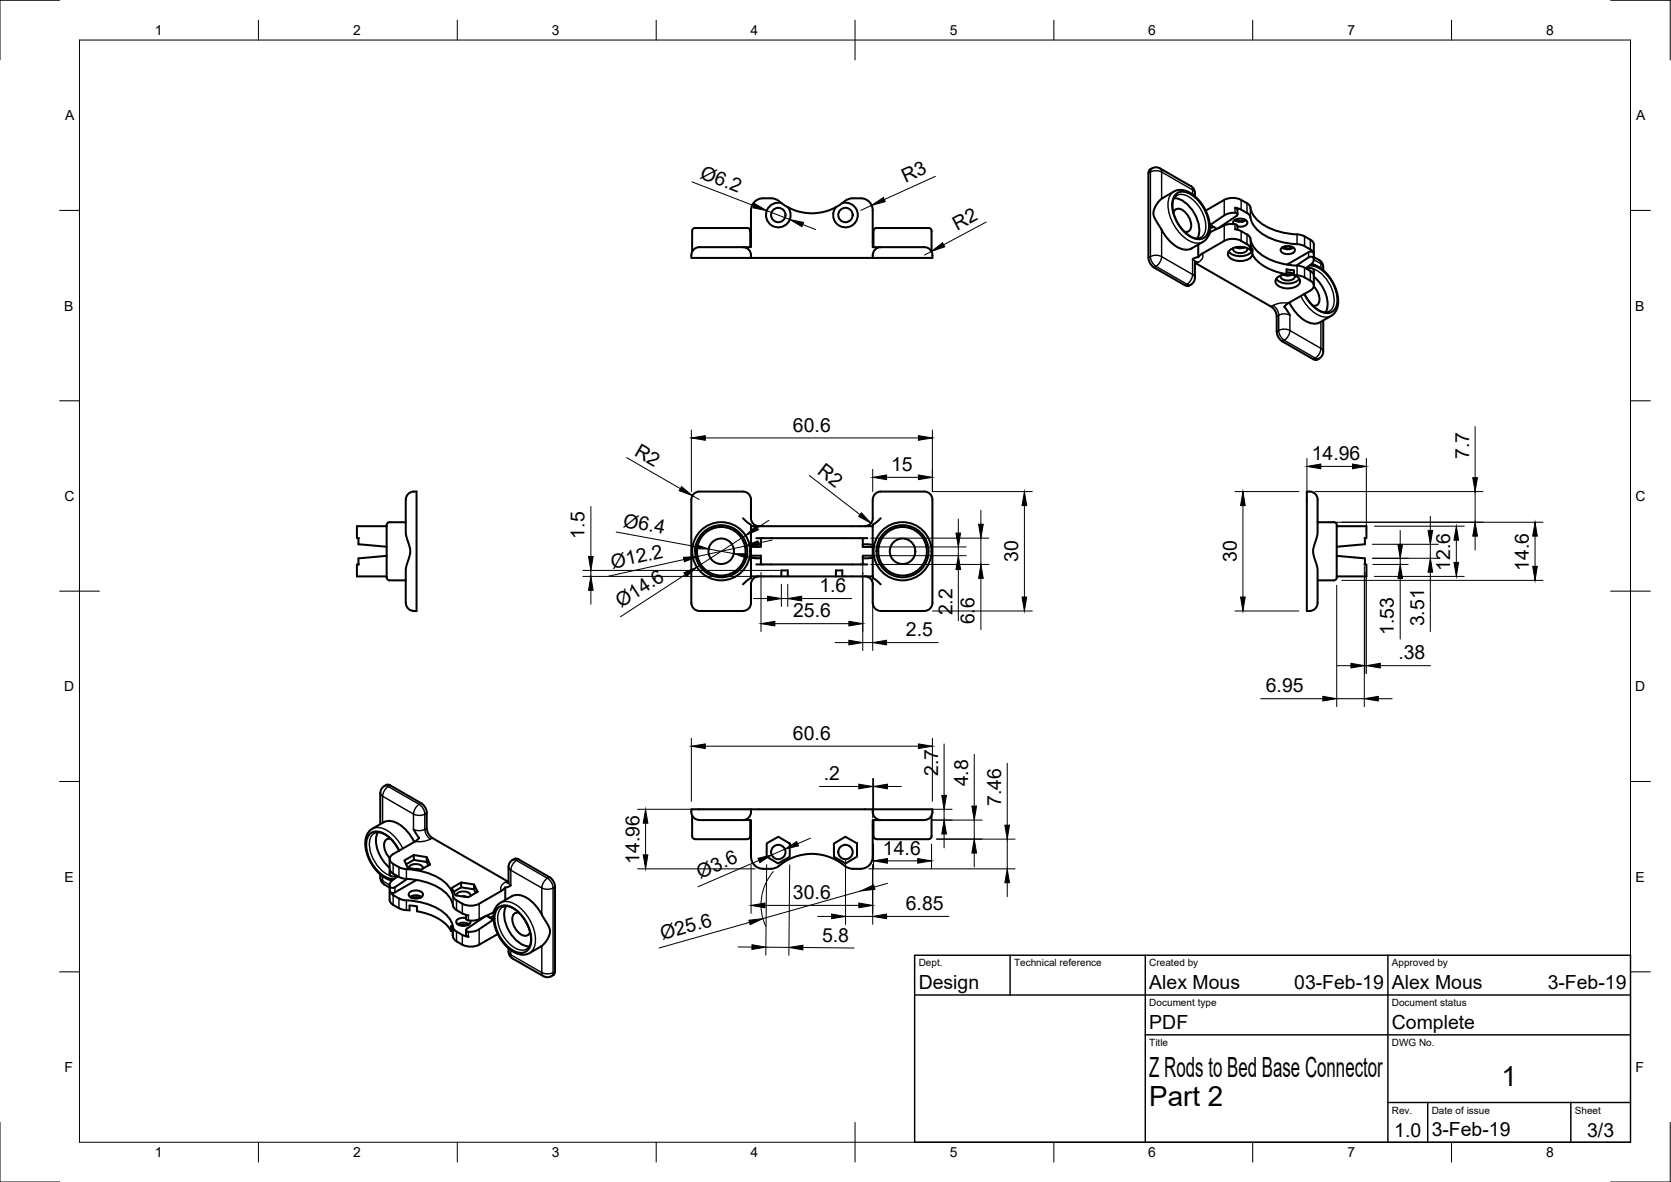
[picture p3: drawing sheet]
<svg xmlns="http://www.w3.org/2000/svg" width="420mm" height="297mm" viewBox="0 0 420 297" stroke-linecap="round" stroke-linejoin="round" font-family="sans-serif">
<!-- layer: Visible -->
<g fill="none" stroke="#000" stroke-width=".51">
<path d="M174.8 57.3h13.1M174.8 57.3a.75 .75 0 0 0-.8 .7v5.2M187.9 57.3a.75 .75 0 0 1 .7 .7v4.1M188.8 52.8v8.6a.47 .47 0 0 1 0 .5 .47 .47 0 0 1-.5 .2h-1.5M195.8 50.6l2.3 1.5M195.9 50.5l-1.6-.6a4.8 4.8 0 0 0-4.8 1.1l-.6 1.1-.1 .7M196.5 51a3.1 3.1 0 0 0-3.9 3.2 3.1 3.1 0 0 0 4.2 2.7 3.1 3.1 0 0 0 1.3-4.8M198.1 52.1a12.7 12.7 0 0 0 12.1 0M211.8 51l1-.7 1.1-.4a4.8 4.8 0 0 1 4.9 1.1l.6 1.1v.7M211.8 51l-1.6 1.1M211.8 51a3.1 3.1 0 0 1 3.9 3.2 3.1 3.1 0 0 1-4.2 2.7 3.1 3.1 0 0 1-1.3-4.8M219.4 52.8v8.6a.47 .47 0 0 0 0 .5 .47 .47 0 0 0 .6 .2h1.4"/>
<path d="M220.4 57.3h13.1M220.4 57.3a.75 .75 0 0 0-.8 .7v4.1M233.5 57.3a.75 .75 0 0 1 .8 .7M234.2 58v5.2M289.2 42.6l.9-.5h1.2l8.2 4.7 .6 .5a2.71 2.71 0 0 1 .4 2M289.2 42.6l-.3 .3-.1 .6v21.3l.4 1.4 1 1M292.1 49.9l-.8 .8-.7 1.1a3.5 3.5 0 0 0 .5 4.3l1 1.7M292.1 57.8a8.6 8.6 0 0 0 6.1 5l1.4-.4M292.3 49.8l3.2-1.9 1.1-.2 1.1 .1 1.4 .6 1.1 .7 1.1 1 1.2 1.6 .8 1.4 .7 2.2 .2 1.5-.1 1.6-.3 .9-.7 1-3.5 2.1M292.3 49.8l-.2 .1M295 53.5a1.38 1.38 0 0 1 1-1.1 1.38 1.38 0 0 1 1.4 .5 4.6 4.6 0 0 1 1.9 4.7 1.2 1.2 0 0 1-1.5 .6M295.2 49.8a7 7 0 0 1 5.6 4.7 6.3 6.3 0 0 1 .2 5.4"/>
<path d="M295.8 48.6a3.5 3.5 0 0 1 4.3 .7 10 10 0 0 1 3.8 8.4 2.72 2.72 0 0 1-1.7 2.3 2.72 2.72 0 0 1-2.8-.5 10 10 0 0 1-4.6-8.9l.2-.8zM295.8 49.1l-.7 .9-.3 1.9 .5 2.3 .8 1.8 1.4 1.9 1.5 1.4 1.6 .6 1.3-.2M303.2 52.9l4.6-2.7a5.4 5.4 0 0 1 6.1 1.1 2.25 2.25 0 0 1 .7 1.7 9.9 9.9 0 0 0 7.1 5.2l5.3 .8 2.5 1.2M304.1 58.1l.3 .2M304.2 56.4l.1 .1M305.2 57.1l-1 .4M306.3 57.3l4.6-3a.44 .44 0 0 0 .2-.6 .44 .44 0 0 0-.6-.2l-1.4 .1-.9 .3-3.9 2.6 1.7 1M310.1 56.3a1.08 1.08 0 0 1 1.3-1.3h.9a.98 .98 0 0 1 1.1 .4 .98 .98 0 0 1-.1 1.1l-1.2 .5-.9-.1M310.4 55.3a2.75 2.75 0 0 0 2.9 0M310.5 57.6l1.2 .3 1.8 1M311.1 57.7v-1a1.41 1.41 0 0 0-1.5-.4l-1.4 .2-3.9 1.8-.5 1M311.1 52.6v1.3"/>
<path d="M311.1 52.6l-.6-.4 1.2 .3 1.8 1M312.4 55.6v.1M313 55.2l-.6 .4-1.9-.3M313.6 58.9l.6 .5 .2 .6M313.6 53.5l.6 .5 .2 .6M314.4 54.6a8.2 8.2 0 0 0 6 5.7 32.7 32.7 0 0 0 6.9 1.3l2.2 1.1M173.8 64.1v.7h15M186.8 62.1h-11a2 2 0 0 0-2 2M186.8 62.1a2.13 2.13 0 0 1 2 2.7h30.6M221.4 62.1h11a2.11 2.11 0 0 1 2 2.7h-15M221.5 62.1a2.16 2.16 0 0 0-2.1 2.7M300.5 66.1l19.5 11.2 .6 .8 .4 .9 .1 4.8 .6 1.4 .7 .6"/>
<path d="M300.5 65.7v4.1a1.95 1.95 0 0 1-2.5 1.9l-7.8-4.5M301.3 64.6l-1.4 .5M301.3 61.5v3.1M310.1 62.3a1.27 1.27 0 0 0 1.5 1.3l.9-.1a1.13 1.13 0 0 0 1.1-1.2M310.7 62.1l1.4 .3 .9-.3M311.1 62.1l.5 .3M313.5 61.4a5.1 5.1 0 0 0-5.7-.9l-5.6 3.3-.9 .8M313.6 61.4l.7 .7 .2 .8M314.4 60a8.2 8.2 0 0 0 6 5.7 32.7 32.7 0 0 0 6.9 1.3l2.2 1.1M314.5 62.9v-1.2l.3 .8a1.06 1.06 0 0 1-.7 1.3 4.4 4.4 0 0 1-5.2-.6M314.5 62.9a4.2 4.2 0 0 0-5.7 .5 1.75 1.75 0 0 0 1.8 2.1 3.5 3.5 0 0 0 4.3-1.5M314.9 64a11.7 11.7 0 0 0 8.6 4.9"/>
<path d="M314.9 62.8v1.2M320.9 70.1a4.2 4.2 0 0 0 5.8 0M322 69.2a1.27 1.27 0 0 0 1.6 1.3l.8-.1a1.13 1.13 0 0 0 1.2-1.2M322.2 62.4a2.38 2.38 0 0 1 3.4 .3 1.56 1.56 0 0 1-2.1 1.2 1.38 1.38 0 0 1-1.5-1.2zM322.3 62.2a2.75 2.75 0 0 0 3 0M323.5 68.5l1.3 .1 .6 .4M323.5 68.9a2.7 2.7 0 0 0-2.8 1.7 2.28 2.28 0 0 0 2.4 1.8 3.4 3.4 0 0 0 3.8-1.5 1.65 1.65 0 0 0-1.5-1.8M324.3 62.5v.1M324.7 68.6l-1 .7M325 62.1l-.7 .4-1.9-.3M325.3 68.8a2.81 2.81 0 0 1-2.7 .2M325.4 67.9v1.3"/>
<path d="M325.4 69.1l1.9 .3 2.2 1.2M325.4 67.9l-1.9-.2v1.2M326 66.7l3-2 .6-.2a.74 .74 0 0 1 .7 .4 .74 .74 0 0 1-.1 .9 4 4 0 0 1-1.9 1.6M328.7 67.6l1-.2a.62 .62 0 0 1 .6 .6v3.8M329 63.4l-5.4 3.1M329 63.4l.8-.1 .5 .3M329.3 66.7a6.5 6.5 0 0 1 5.2 3.5 7.8 7.8 0 0 1 1.3 7.2 2.73 2.73 0 0 1-4.1 .7l-2.1-1.7-1.6-2.5 1.2 2 1.7 1.6 1.8 .9 .7 .1 .8-.2M329.5 73l-6.1 3.6a.54 .54 0 0 0-.4 .4 .54 .54 0 0 0 .3 .6l1 1.6M329.5 60.2a1.49 1.49 0 0 1 .9 1.3M329.5 68.1l.8 .9M329.5 70.6a1.29 1.29 0 0 1 .9 1.2 1.29 1.29 0 0 1-.9 1.2M329.5 62.7l.8 .9"/>
<path d="M329.8 66.4l2.1 .9 2.1 1.9 1.6 2.6 .5 1.3 .3 1.8v2l-.6 1.4-1 1.1-2.9 1.6a4.9 4.9 0 0 1-5.6-1.9l-1.3-1.7-.8-1.4M330.3 72a4.1 4.1 0 0 1 1.2 4.3 1.21 1.21 0 0 1-1.5 .5M330.3 64.6a3.2 3.2 0 0 1 2.4 2.1v.4M330.3 61.5v3.7M330.4 69.5a8.7 8.7 0 0 1 3.1 8.5l-.2 .5M332.7 67.1v.8M322.4 85.8l7.8 4.5a1.78 1.78 0 0 0 2.5-1.5v-.5M332.7 80.5v7.9M90.1 135.2v1.6l7.1 .6M97.2 132.2h-7.5v3h.6M97.2 132v12.1a1.38 1.38 0 0 0 .8 1.7M97.2 139.7l-7.1 .6v1.5"/>
<path d="M98 131.2h4M98 131.2a.75 .75 0 0 0-.8 .8M173.8 125.5v26M173.8 125.5a2 2 0 0 1 2-2h11a2 2 0 0 1 2 2v4.7a2 2 0 0 0 2 2M186.8 130.2l2 1.7v.3M188.8 132.2h30.6M188.8 139.6h2.5v2.2M188.8 132.2v4.8M188.8 137.4v7.5M190.2 135.2h27.9M191.3 136.8h-1.5l-1 .2M191.3 135.2v2.2h-2.5v-.4"/>
<path d="M216.9 136.8h1.6l.9 .2M216.9 135.2v2.2h2.5M217.5 132.2a1.96 1.96 0 0 0 1.9-2l.1-4.7a2 2 0 0 1 1.9-2h11a2 2 0 0 1 2 2v26a2 2 0 0 1-2 2M219.4 132.2v5.2M219.4 139.6h-2.5v.6M219.4 137.4v7.5M221.4 130.2l-2 1.7v.3M329.3 123.5h-.7v30.1h.7M329.3 123.5a2 2 0 0 1 2 2v8.4l-.8 2.8a6.7 6.7 0 0 0 .6 5.3l.2 1.2v8.3a2 2 0 0 1-2 2M331.3 131.2h4.1M335.4 131.2a.75 .75 0 0 1 .7 .8M336.1 132.2h7.5v3h-.5"/>
<path d="M336.1 132v12.1a1.69 1.69 0 0 1-.4 1.7h-4.4M336.1 139.7l7.1 .6v1.5M343.2 135.2v1.6l-7.1 .6M90.3 141.8h-.6v3.1h7.5M98 145.8h4M104 153.5a2.04 2.04 0 0 1-2-2v-8.3l.8-2.9a6.7 6.7 0 0 0-.5-5.2l-.3-1.2v-8.4a2.1 2.1 0 0 1 2.7-1.9v30h-.7M173.8 151.5a2 2 0 0 0 2 2M175.8 153.6h11M188.8 144.9v.3l-2 1.6M188.8 140.1l1 .2 1.5-.1M188.8 144.9h30.6M190.2 141.8h27.9"/>
<path d="M190.8 144.8a2 2 0 0 0-2 2v4.7a2 2 0 0 1-2 2M196.5 144.9v-1.6h1.6v1.6M210.2 144.9v-1.6h1.6v1.6M216.9 140.2v1.6M217.5 144.8a1.97 1.97 0 0 1 1.9 2l.1 4.7a2 2 0 0 0 2 2M219.4 144.9v.3l2 1.6M219.4 140.1l-.9 .2-1.6-.1M221.4 153.6h11M343.1 141.8h.5v3.1h-7.5M94.1 209.4l1.4-.2 1.8 .8 1.8 1.8 1.3 2M95 209.1a6.9 6.9 0 0 0 1.2 7l1.8 2M95.6 207.1v-7.8a2.11 2.11 0 0 1 2.2-2.1l8.1 4.6 .7 .7 .7 1.3 .1 4.8 .6 1.4 .7 .6"/>
<path d="M95.6 219.7l.2 1.6a3.7 3.7 0 0 0 2.2 1.8M96.5 206.6l-2.9 1.7-1.1 1-.6 1.5v2l.6 2.4 1.6 2.9 2.1 2.1 1.4 .8 1 .3M96.5 206.6a4.9 4.9 0 0 1 5.5 1.9l1.4 1.7 .8 1.4M98 215.9v3.7a.87 .87 0 0 0 1.3 .6l.4-.2M98 218.6l.9 .9M98.3 210.8a1.41 1.41 0 0 0-1.5 .4 1.41 1.41 0 0 0-.2 1.6l.6 1.8 .8 1.1M98.8 217.1l2.2 1.1a27.1 27.1 0 0 1 9.2 2.4 7 7 0 0 1 3.8 4.9 4 4 0 0 0 2.2 1.6l1.8 .5 2-.2 6.1-3.5 .9-.9M98.8 219.5l2.2 1.2a25.9 25.9 0 0 1 9.2 2.3 6.9 6.9 0 0 1 3.8 4.9 4 4 0 0 0 2.2 1.7l1.6 .4M98.9 214.6a1.29 1.29 0 0 0-.9 1.3 1.29 1.29 0 0 0 .9 1.2M100.4 213.8a7.9 7.9 0 0 0-5.8-4.9 2.63 2.63 0 0 0-2.5 2.8 9.7 9.7 0 0 0 5.7 9l1.3 .2M101.7 216.2l2.4-1.3 3.2 .5 .8 1.9-2.4 1.3-3.2-.5zM102.7 218.1a2.22 2.22 0 0 1 3.6-.1l.1 .3"/>
<path d="M104 208.4l.9 1.6a.56 .56 0 0 1 .4 .5 .56 .56 0 0 1-.4 .5l-6.1 3.6M104.1 214.9v1.2l3.2 .5M104.1 216.1l-2 1.1M104.3 218.4l1.4 .2M104.6 218.4h.1M107.3 215.4v1.2l.4 .9M108.7 210.6l18.8 10.8M173.8 204.1v-.7h15a2.1 2.1 0 0 1-2 2.7M173.8 204.1a2 2 0 0 0 2 2h11M174 204.9v5.2a.75 .75 0 0 0 .8 .8M186.8 206.1h1.4a.47 .47 0 0 1 .5 0 .47 .47 0 0 1 .1 .6v8.6M188.6 206.1v4a1.35 1.35 0 0 1-1.7 .8h-12.1"/>
<path d="M188.8 203.4h30.6a2.18 2.18 0 0 0 2.1 2.7M188.8 215.3a2.99 2.99 0 0 0 3 3 6.2 6.2 0 0 0 3.3-.2l.8-.5M192.8 211.9l2.9-1.6 2.9 1.7v3.3l-3 1.7-2.8-1.7zM209.7 212l2.9-1.7 2.9 1.6v3.4l-2.9 1.7-2.9-1.7zM219.4 215.3a3 3 0 0 1-3 3 6.4 6.4 0 0 1-3.3-.2 13.5 13.5 0 0 0-12.9-2.9l-1.9 .8-2.5 1.6M219.4 203.4h15a2.1 2.1 0 0 1-2 2.7h-11M219.6 206.1v4a1.32 1.32 0 0 0 1.8 .8h12.1M221.4 206.1h-1.3a.47 .47 0 0 0-.6 0 .47 .47 0 0 0-.1 .6v8.6M234.2 204.9v5.2M234.3 210.1a.75 .75 0 0 1-.8 .8M98 222.4v3.8M98 226.2a1.49 1.49 0 0 0 .9 1.2"/>
<path d="M98.8 227.4l1.8 1 1.6 .3M100.1 220.2a4 4 0 0 0-2 1.7 .81 .81 0 0 0 .1 1.1 .81 .81 0 0 0 1.1 0l3.1-2.1M102.2 228.7l.8 .1M102.2 226.3a15 15 0 0 1 10.6 4.2 6 6 0 0 1 1.2 2.8 4 4 0 0 0 2.2 1.7M102.9 224.3a2.38 2.38 0 0 1 3.4 .3 1.56 1.56 0 0 1-2 1.2 1.38 1.38 0 0 1-1.5-1.2zM103 228.8v-1.3l.7 .1 1.1 .2v1.2a11.7 11.7 0 0 1 8.6 4.9M103.1 225.4a2.75 2.75 0 0 1 2.9 0M103.4 225.6h2.3M104.7 221.2l-5.4 3.1-.7 .1-.6-.4 .6 .7 1.7 1.1 1.9 .5M113.6 223.1l2.4-1.3 3.2 .5 .9 1.8-2.3 1.4-3.3-.5zM113.7 233.4l-.3 .6M113.8 233.8l.2 2a4 4 0 0 0 2.3 1.6l1.7 .5 2-.3 5.2-2.9"/>
<path d="M113.8 233.8l-.4-1.1v1.3M114.7 225a2.25 2.25 0 0 1 3.5-.4l.1 .6M115.1 232.3a2.75 2.75 0 0 1 2.9 0M115.4 232.5h2.3M116 221.8v1.2l3.2 .5M116 223l-1.9 1.1M116.2 225.3l1.4 .2M116.7 225.3l.2 .1M117.2 233.7v1.3l.6 .4-1.5-.5M117.2 230.7h-1.4a.91 .91 0 0 0-1.1 .8 .91 .91 0 0 0 .9 1 1.99 1.99 0 0 0 2.7-.9l-.1-.3M119.2 222.3v1.2l.4 .9M122.3 230.1l1.7 1-3.5 2.4a3.2 3.2 0 0 1-3.3 .4l.2-.5 4.6-3.1"/>
<path d="M123.9 229.4l.3 .1M124 231.1l.1 .2M124.1 230.2l-1 .4M124.6 228.3l-.6 1-3.5 1.7a3.6 3.6 0 0 1-3.3 0v-1.1M125.4 228a3.5 3.5 0 0 1 4.3 .6 10 10 0 0 1 3.8 8.5 2.72 2.72 0 0 1-1.7 2.3 2.72 2.72 0 0 1-2.8-.6 10 10 0 0 1-4.6-8.9l.2-.8zM126.4 227.9l1.1-.2 1.5 .5 2 1.7 1.1 1.4 1 2.2 .4 2.2-.2 1.6-.3 .7-.5 .5M127 223v3.2M127.3 227.7a7 7 0 0 0 1.3 7.2 6.3 6.3 0 0 0 4.5 2.9M127.5 221.4l.4 .2M127.9 238.3a2.36 2.36 0 0 0 1 2.6l8.1 4.6 .9 .1 1.2-.5M128.4 222.5l-1.4 .5M130.6 229.4a1.38 1.38 0 0 0-1.5 .3 1.38 1.38 0 0 0-.3 1.5 4.6 4.6 0 0 0 3.2 4 1.2 1.2 0 0 0 1.3-1.1"/>
<path d="M136.2 237.7l-3.5 2-1 .2-1.1-.1-1.4-.5-1.1-.8-1.2-1.1-1.2-1.6-.8-1.7-.6-1.6-.2-1.5 .1-1.9 .4-1 .8-1 3.3-1.9a4.8 4.8 0 0 1 5.4 1.7l1.4 1.7 2.3 3.8a4 4 0 0 1-1.3 5l-.3 .3M138.1 220.4l-7.7-4.5a1.97 1.97 0 0 0-2.5 1.9l-.1 4.2M138.1 220.4l1 1.1 .5 1.4v21.2l-.2 .6-.3 .3"/>
<circle cx="195.7" cy="54" r="1.81"/>
<circle cx="212.6" cy="54" r="1.81"/>
<circle cx="181.3" cy="138.5" r="7.3"/>
<circle cx="181.3" cy="138.5" r="3.2"/>
<circle cx="181.3" cy="138.5" r="6.1"/>
<circle cx="181.3" cy="138.5" r="6.6"/>
<circle cx="226.9" cy="138.5" r="7.3"/>
<circle cx="226.9" cy="138.5" r="3.2"/>
<circle cx="226.9" cy="138.5" r="6.1"/>
<circle cx="226.9" cy="138.5" r="6.6"/>
<circle cx="195.7" cy="214.1" r="1.81"/>
<circle cx="212.6" cy="214.1" r="1.81"/>
</g>
<!-- layer: Visible Narrow -->
<g fill="none" stroke="#000" stroke-width=".36">
<path d="M289.3 43.2l-.5 .3M289.3 43.2v21.3M289.7 42.3l-.3 .4-.1 .5M291.7 42.3l.3 .4 .1 .5-1.4-.3-1.4 .3M292.1 57.8v6.7l7.8 4.5M295.2 48.1a4.1 4.1 0 0 0-1.5 4.3 11.2 11.2 0 0 0 5.9 8.4 3.2 3.2 0 0 0 2.9 0M295.8 49.1a3.7 3.7 0 0 1 4.2 1.1 9.1 9.1 0 0 1 3.1 7.9l-.7 1.2-.5 .4M299.5 46.8l.3 .3 .1 .6M299.9 47.7v1.2M299.9 47.7l-7.8-4.5v6.7M299.9 47.7l.4 .4 .2 .4M303.9 59h.1"/>
<path d="M307.8 50.2v3.9M307.8 56.6v3.9M310.5 52.2v1.3M310.5 56.4v1.2M312.1 50.2v2.5M312.1 58.1v2.4M313.5 51.1v2.4M313.5 58.9v2.5M314.4 52.2v2.4M326.1 58.9v2.5M328 59.4v2.5M289.3 64.5l1.4-.4 1.4 .4-.4 1.4-1 1"/>
<path d="M289.3 64.5l.4 1.4 1 1M289.3 64.5l-.5 .3M290.7 66.9l7.7 4.5M290.7 66.9l-.5 .3M298.4 71.4l-.4 .3M298.5 71.4l.5 .2 .5-.1M299.9 69l-.4 1.4-1 1M299.9 69l.4 .3 .2 .5M300.5 65.9l-.2-.4-.4-.4v3.9M300.5 65.8l.8 .1M301.3 65.9l-.5 .3M302.3 63.7a1.72 1.72 0 0 1-1 2.2"/>
<path d="M314.4 60v2.5M320.1 76.8l-.5 .3M320.1 76.8l1 1 .4 1.4M321.5 79.2l1.4-.3 1.4 .3v3.9M321.5 79.2l-.5 .3M321.5 79.2v3.9M324 76.2h-2.4l-1.5 .6M324.3 61.9v.5M324.5 61.9l.4 .2M326.1 66.8v2.4M327.1 74.4a8.9 8.9 0 0 0 6.1 5.3l1.6-.3M328 67.3v2.4"/>
<path d="M329 63.4v1.3M329 67.5v.3M329.1 67.4l-.6 .1M329.5 60.2v2.5M329.5 68.1v2.5M330.2 67.6a8.8 8.8 0 0 1 5.1 9.2l-.6 1.1-.5 .4M330.3 63.6v1.3M330.3 67.7v1.3M330.3 65.3l1.8 1M331.7 65.4l.3 .3 .1 .6M332.1 66.3v1.1M332.1 66.3l.5 .4 .1 .4"/>
<path d="M321.5 83l1.4-.3 1.4 .3M321.5 83l.4 1.4 1 1.1M321.5 83.1l-.5 .2M322.9 85.5l7.8 4.5-.5 .3M322.9 85.5l-.5 .3M324.3 83l-.4 1.4-1 1.1M332.1 80.9v6.7l-7.8-4.5M332.7 88.3l-.1-.4-.5-.4-.4 1.4-1 1.1 .6 .2 .4-.1M96.6 197.5h.5l.5 .1M97.6 197.7l7.8 4.4M97.6 197.6l-1 1.1-.4 1.4-.4-.4-.2-.4M98.1 197.4l-.5 .3"/>
<path d="M93.6 208.3a4.9 4.9 0 0 1 5.5 1.8l1.4 1.8 .8 1.3M94.1 209.4a3.8 3.8 0 0 0-1 4.6 8.9 8.9 0 0 0 5 6.1M98 218.7v1.2M98.8 217.1v2.4M99.3 219.8v.4M100.3 217.9v2.5M102.2 218.4v2.5M104 204.6v3.8l1.4 .4 1.4-.4M104 204.6l-7.8-4.5v6.7M104 204.6l1.4 .3 1.4-.3M105.4 202.1l1 1.1 .4 1.4M105.4 202.1l-1 1.1-.4 1.4"/>
<path d="M105.9 201.9l-.5 .2M106.8 204.6v3.8M106.8 208.4l.4 1.4 1 1.1-1.5 .5h-2.3M107.3 208.1l-.5 .3M107.3 204.3l-.5 .3M108.7 210.6l-.5 .3M127.9 217.8l.1 .5 .5 .4M128.9 216.1l.4-.1 .6 .2M129.9 216.2l7.7 4.5M129.9 216.2l-1 1.1-.4 1.4M130.4 215.9l-.5 .3M95.6 220.5l.2 .5a.87 .87 0 0 1 .5 .9l.3 .4"/>
<path d="M96.2 220.2v1.2l1.8 1M98 222.8v1.3M98.8 224.9v2.5M99.3 223v1.3M99.8 220.1l-.6 .1M100.3 225.8v2.4M102.2 226.3v2.4M103.5 225.6l.3 .1M104 225.5v.3M113.9 225.2v2.4M113.9 233v2.5M114.8 226.3v2.4"/>
<path d="M114.8 234.1v2.5M116.2 227.1v2.5M116.2 235v2.4M117.8 230v1.3M117.8 234.2v1.2M120.5 227.1v3.9M120.5 233.5v3.9M124.3 228.6h.1M125.8 226.9a4.1 4.1 0 0 1 4.5 .9 11.1 11.1 0 0 1 4.3 9.2 3.2 3.2 0 0 1-1.5 2.5M126.4 227.9a3.7 3.7 0 0 0-1.1 4.2 9.1 9.1 0 0 0 5.2 6.6h1.4l.6-.2M127 221.7a1.73 1.73 0 0 0-1 2.2M127.1 221.7l.8 .2"/>
<path d="M127.5 221.4l-.5 .3M127.9 221.7l.1 .4 .5 .4-.1-3.8 7.8 4.4M127.9 239.1l.1 .5 .5 .3M128.4 238.8v1.1l7.8 4.5M128.5 239.9l.1 .6 .3 .3M136.2 223.1v6.8M136.2 237.7v6.7M136.2 223.1l1.5 .4 1.4-.4M137.7 220.7l1 1.1 .4 1.3M137.7 220.7l-1 1.1-.5 1.3M138.1 220.4l-.5 .3M139.1 223.1v21.3"/>
<path d="M139.6 222.9l-.5 .2M136.2 244.4l1.5 .3 1.4-.3M136.2 244.4l.2 .6 .3 .3M139.1 244.4l-.1 .6-.3 .3M139.6 244.1l-.5 .3"/>
</g>
<!-- layer: Border -->
<g fill="none" stroke="#000" stroke-width=".25">
<path d="M15 .1h-15v15M20 10.1h390v276.9h-390zM65 5.1v5M115 5.1v5M165 5.1v5M215 5.1v10M265 5.1v5M315 5.1v5M365 5.1v5M405 .1h15v15M15 52.9h5M410 52.9h5"/>
<path d="M15 100.7h5M410 100.7h5M15 148.6h10M405 148.6h10M15 196.4h5M410 196.4h5M15 244.2h5M410 244.2h5M0 282.1v14.9h15M65 287v5M115 287v5M165 287v5"/>
<path d="M215 282.1v9.9M265 287v5M315 287v5M365 287v5M420 282.1v14.9h-15"/>
</g>
<!-- layer: TitleBlock -->
<path d="M230 240.1h180v46.9h-180zM230 250h180M254 240.1v9.9M288 240.1v46.9M349 240.1v46.9M288 260.1h122M349 277.1h61M359 277.1v9.9M395 277.1v9.9" fill="none" stroke="#000" stroke-width=".36"/>
<!-- layer: Dimensions -->
<g fill="none" stroke="#000" stroke-width=".25">
<path d="M174 45.7l15.5 6M192.8 52.9l5.8 2.3M201.8 56.4l3.3 1.3M219.2 51.6l-2.8 1.3M235.2 44.3l-12.8 5.9M248 55.8l-10.7 5.7M234.2 63.2l-1.8 .9M157.6 115l13.5 7.8M173.8 108.1v15.4M177.3 110.1h53.6M203.5 119.5l12.8 9.8M219.4 117.9v5.6"/>
<path d="M222.9 120h8M234.4 108.1v15.4h25.2M328.6 115.2v8.3M332.1 117.2h8M343.6 115.2v18.1M370.9 107.2v12.8M148.6 127.3v12.5M154.9 133.7l19.9 3.6M174.1 124.6l1.7 .9M178.2 138l6.3 1.1M187.3 137.2l-11.9 2.7M187.5 134.6l-12.3 7.9"/>
<path d="M187.9 139.7l3.5 .7M193.3 130.8l-2.9 1.9M194.1 135.7l-3.4 .8M218.9 135.2h29.7M218.9 137.4h24.1M218.9 139.6h24.1M241 130.4v3.5M241 137.4v2.2M246.6 128.2v3.5M246.6 135.2v6.6M257.6 127v23M310.5 123.5h16.1"/>
<path d="M312.5 127v23M330.6 123.5h42.3M333.3 131.2h54.7M345.1 136.8h16.6M345.6 132.2h22.6M352.1 133.3v3.5M359.6 129.8v3.5M359.6 136.8v3.5M366.2 135.7v5.6M370.9 123.5v7.7M370.9 134.7v3.5M386 134.7v7.6"/>
<path d="M146.6 144.9h49.5M146.6 143.3h49.5M148.6 143.3v1.6M148.6 148.3v3.5M172 140.6l-18.9 4.2M172.3 144.4l-16.3 10.6M189.5 150.4h3.5M191.3 143.8v14.9M194.8 156.7h18.6M196.5 146.8v5.6M196.5 150.4h1.6M198.1 146.8v5.6"/>
<path d="M201.6 150.4h12.5M216.9 141.6v21.9M218.9 141.8h29.7M219.4 141.6v21.9M234.4 153.6h25.2M241 143.1v12.9M246.6 145.3v12.9M310.5 153.6h16.1M336.1 147.1v30.5M337.4 145.8h50.6M343 142.3v35.3M343.2 143.8v25.5"/>
<path d="M343.6 143.8v25.5M345.1 140.3h16.6M345.2 141.8h8.9M345.6 144.9h22.6M352.1 140.3v1.5M352.1 145.3v15.3M359.6 143.8v14.9M209.9 161.5h3.5M216.9 161.5h2.5M222.9 161.5h13M317 175.6h15.6M336.1 175.6h6.9"/>
<path d="M336.2 167.3h3.5M343.2 167.3h.4M346.6 175.6h3.5M347.1 167.3h12.6M173.8 185.5v15.9M177.3 187.5h53.6M206.1 197.6h9.8M219.4 195.7v9.8M219.4 197.6h.2M219.6 195.7v8.4M223.1 197.6h3.5M234.4 185.5v15.9"/>
<path d="M237.4 187v12.9M245 189.6v13M253.3 191.8v15.6M160.3 218.3h29.5M160.3 203.4h28.5M162.3 206.9v7.9M188.8 217.3v12.2M190.8 216.2l-15.3 6.6M192.8 217.3l-.2 22.7M194.4 219a12.8 12.8 0 0 0-1.9 13.7M197.3 213.4l-3.3 1.4M198.6 217.3l-.2 22.8"/>
<path d="M203.8 210.6l-3.2 1.4M212.6 216.1v16.2M218.4 218.3h36.8M219.4 217.3v15M219.6 212.1v6.2M223.1 216.3h7.6M234.2 212.1v6.2M234.4 206.1h12.6M234.4 203.4h5M235.5 210.9h19.7M237.4 203.4v2.7M237.4 209.6v3.5"/>
<path d="M245 206.1v4.8M245 214.4v3.5M253.3 210.9v7.4M185.6 238h3.5M188.4 231.8l-22.7 6.4M192.3 227.5h23.6M192.6 238l5.8 .1M201.9 238.1l12.9 .1M205.6 230.3h3.5M212.6 230.3h6.8M216.5 223.9l-24.7 7M222.9 230.3h15.7"/>
<path d="M223.2 222l-3.4 .9M253.3 221.8v3.5"/>
</g>
<g fill="#000" stroke="#000" stroke-width=".25">
<path d="M189.7 51.1l3.1 1.8-3.5-.7zM198.6 55.2l3.5 .7-.5 1.1zM219.2 51.6l2.9-2 .5 1.1zM234.2 63.2l2.8-2.2 .6 1zM173.8 110.1l3.5-.6v1.1zM219.4 120l3.5-.6v1.1zM230.9 109.5l3.5 .6-3.5 .5zM230.9 119.4l3.5 .6-3.5 .5zM328.6 117.2l3.5-.6v1.2zM340.1 116.6l3.5 .6-3.5 .6zM148 139.8h1.1l-.5 3.5zM171.4 122.3l2.7 2.3-3.3-1.3z"/>
<path d="M174.9 136.8l3.3 1.2-3.6-.1zM184.5 139.1l3.5 .1-.2 1.1zM187.5 134.6l2.6-2.4 .6 .9zM187.3 137.2l3.3-1.3 .2 1.1zM216.6 128.9l2.4 2.6-3.1-1.7zM240.4 133.9h1.1l-.5 3.5zM246.1 131.7h1.1l-.6 3.5zM257.6 123.5l.5 3.5h-1.1zM312.5 123.5l.6 3.5h-1.2zM351.5 136.8h1.2l-.6 3.5zM359.1 133.3h1.1l-.6 3.5zM366.2 132.2l.6 3.5h-1.2z"/>
<path d="M370.9 131.2l.6 3.5h-1.2zM370.3 120h1.2l-.6 3.5zM386 131.2l.5 3.5h-1.1zM148.6 144.9l.5 3.4h-1.1zM171.8 140l3.6-.1-3.3 1.3zM172 143.9l3.2-1.4-2.6 2.4zM193 149.8l3.5 .6-3.5 .6zM191.3 156.7l3.5-.6v1.2zM198.1 150.4l3.5-.6v1.2zM213.4 156.1l3.5 .6-3.5 .6zM241 139.6l.5 3.5h-1.1zM246.6 141.8l.6 3.5h-1.1z"/>
<path d="M257 150h1.1l-.5 3.6zM311.9 150h1.2l-.6 3.6zM352.1 141.8l.6 3.5h-1.2zM359.6 140.3l.6 3.5h-1.1zM365.6 141.3h1.2l-.6 3.6zM385.4 142.3h1.1l-.5 3.5zM213.4 160.9l3.5 .6-3.5 .6zM219.4 161.5l3.5-.6v1.2zM332.6 175l3.5 .6-3.5 .6zM339.7 166.7l3.5 .6-3.5 .6zM343 175.6l3.6-.6v1.2zM343.6 167.3l3.5-.6v1.2z"/>
<path d="M173.8 187.5l3.5-.5v1.1zM215.9 197.1l3.5 .5-3.5 .6zM219.6 197.6l3.5-.5v1.1zM230.9 187l3.5 .5-3.5 .6zM236.8 199.9h1.2l-.6 3.5zM161.7 214.8h1.2l-.6 3.5zM162.3 203.4l.6 3.5h-1.2zM190.6 215.7l3.4-.9-2.9 2zM197.3 213.4l3-1.9 .5 1.1zM219.6 216.3l3.5-.5v1.1zM230.7 215.8l3.5 .5-3.5 .6zM237.4 206.1l.6 3.5h-1.2z"/>
<path d="M245 210.9l.6 3.5h-1.2zM244.4 202.6h1.2l-.6 3.5zM252.7 207.4h1.1l-.5 3.5zM188.3 231.3l3.5-.4-3.2 1.5zM189.1 237.4l3.5 .6-3.5 .6zM188.8 227.5l3.5-.6v1.2zM198.4 238.1l3.5-.6v1.2zM209.1 229.7l3.5 .6-3.5 .6zM215.9 226.9l3.5 .6-3.5 .6zM216.5 223.9l3.2-1.5 .3 1.1zM219.4 230.3l3.5-.6v1.2zM253.3 218.3l.5 3.5h-1.1z"/>
</g>
<g font-size="7">
<text x="289" y="270.6">Z Rods to Bed Base Connector</text>
<text x="377.5" y="273">1</text>
<text x="289" y="278.1">Part 2</text>
</g>
<g font-size="4.9">
<text x="175.8" y="44.6" transform="rotate(21 175.8 44.6)">Ø6.2</text>
<text x="227.7" y="46" transform="rotate(-24 227.7 46)">R3</text>
<text x="240.6" y="58" transform="rotate(-28 240.6 58)">R2</text>
<text x="199.4" y="108.5">60.6</text>
<text x="159.3" y="114.3" transform="rotate(30 159.3 114.3)">R2</text>
<text x="205.3" y="119" transform="rotate(38 205.3 119)">R2</text>
<text x="224" y="118.4">15</text>
<text x="329.8" y="115.6">14.96</text>
<text x="369.4" y="115.3" transform="rotate(-90 369.4 115.3)">7.7</text>
<text x="147" y="135.4" transform="rotate(-90 147 135.4)">1.5</text>
<text x="156.5" y="132.3" transform="rotate(10 156.5 132.3)">Ø6.4</text>
<text x="154" y="142.9" transform="rotate(-12 154 142.9)">Ø12.2</text>
<text x="256" y="141.3" transform="rotate(-90 256 141.3)">30</text>
<text x="311" y="141.3" transform="rotate(-90 311 141.3)">30</text>
<text x="364.6" y="143.5" transform="rotate(-90 364.6 143.5)">12.6</text>
<text x="384.4" y="143.5" transform="rotate(-90 384.4 143.5)">14.6</text>
<text x="206" y="148.9">1.6</text>
<text x="156.2" y="152.9" transform="rotate(-33 156.2 152.9)">Ø14.6</text>
<text x="199.4" y="155.2">25.6</text>
<text x="239.5" y="154.7" transform="rotate(-90 239.5 154.7)">2.2</text>
<text x="227.8" y="159.9">2.5</text>
<text x="245.1" y="156.9" transform="rotate(-90 245.1 156.9)">6.6</text>
<text x="350.5" y="159.6" transform="rotate(-90 350.5 159.6)">1.53</text>
<text x="358.1" y="157.4" transform="rotate(-90 358.1 157.4)">3.51</text>
<text x="351.6" y="165.7">.38</text>
<text x="318.3" y="174">6.95</text>
<text x="199.4" y="186">60.6</text>
<text x="207.1" y="196.1">.2</text>
<text x="235.9" y="195" transform="rotate(-90 235.9 195)">2.7</text>
<text x="243.4" y="197.6" transform="rotate(-90 243.4 197.6)">4.8</text>
<text x="251.7" y="202.6" transform="rotate(-90 251.7 202.6)">7.46</text>
<text x="222" y="214.8">14.6</text>
<text x="160.8" y="217.1" transform="rotate(-90 160.8 217.1)">14.96</text>
<text x="176.1" y="220.8" transform="rotate(-23 176.1 220.8)">Ø3.6</text>
<text x="199.4" y="226">30.6</text>
<text x="227.8" y="228.7">6.85</text>
<text x="166.5" y="236.3" transform="rotate(-16 166.5 236.3)">Ø25.6</text>
<text x="206.7" y="236.6">5.8</text>
<text x="231" y="248.5">Design</text>
<text x="289" y="248.5">Alex Mous</text>
<text x="325.4" y="248.5">03-Feb-19</text>
<text x="350" y="248.5">Alex Mous</text>
<text x="389.1" y="248.5">3-Feb-19</text>
<text x="289" y="258.6">PDF</text>
<text x="350" y="258.6">Complete</text>
<text x="350.6" y="285.7">1.0</text>
<text x="360" y="285.5">3-Feb-19</text>
<text x="399.1" y="285.7">3/3</text>
</g>
<g font-size="3.5">
<text x="39" y="8.8">1</text>
<text x="88.8" y="8.8">2</text>
<text x="138.8" y="8.8">3</text>
<text x="188.7" y="8.8">4</text>
<text x="238.8" y="8.8">5</text>
<text x="288.7" y="8.8">6</text>
<text x="338.8" y="8.8">7</text>
<text x="388.8" y="8.8">8</text>
<text x="16.4" y="30.2">A</text>
<text x="411.4" y="30.2">A</text>
<text x="16.2" y="78">B</text>
<text x="411.2" y="78">B</text>
<text x="16.2" y="125.9">C</text>
<text x="411.2" y="125.9">C</text>
<text x="16.2" y="173.7">D</text>
<text x="411.2" y="173.7">D</text>
<text x="16.2" y="221.6">E</text>
<text x="411.2" y="221.6">E</text>
<text x="16.2" y="269.4">F</text>
<text x="411.2" y="269.4">F</text>
<text x="39" y="290.8">1</text>
<text x="88.8" y="290.8">2</text>
<text x="138.8" y="290.8">3</text>
<text x="188.7" y="290.8">4</text>
<text x="238.8" y="290.8">5</text>
<text x="288.7" y="290.8">6</text>
<text x="338.8" y="290.8">7</text>
<text x="388.8" y="290.8">8</text>
</g>
<g font-size="2.5">
<text x="231" y="242.9">Dept.</text>
<text x="255" y="242.9">Technical reference</text>
<text x="289" y="242.9">Created by</text>
<text x="350" y="242.9">Approved by</text>
<text x="289" y="252.8">Document type</text>
<text x="350" y="252.8">Document status</text>
<text x="289" y="262.9">Title</text>
<text x="350" y="262.9">DWG No.</text>
<text x="350" y="279.9">Rev.</text>
<text x="360" y="279.9">Date of issue</text>
<text x="396" y="279.9">Sheet</text>
</g>
</svg>
